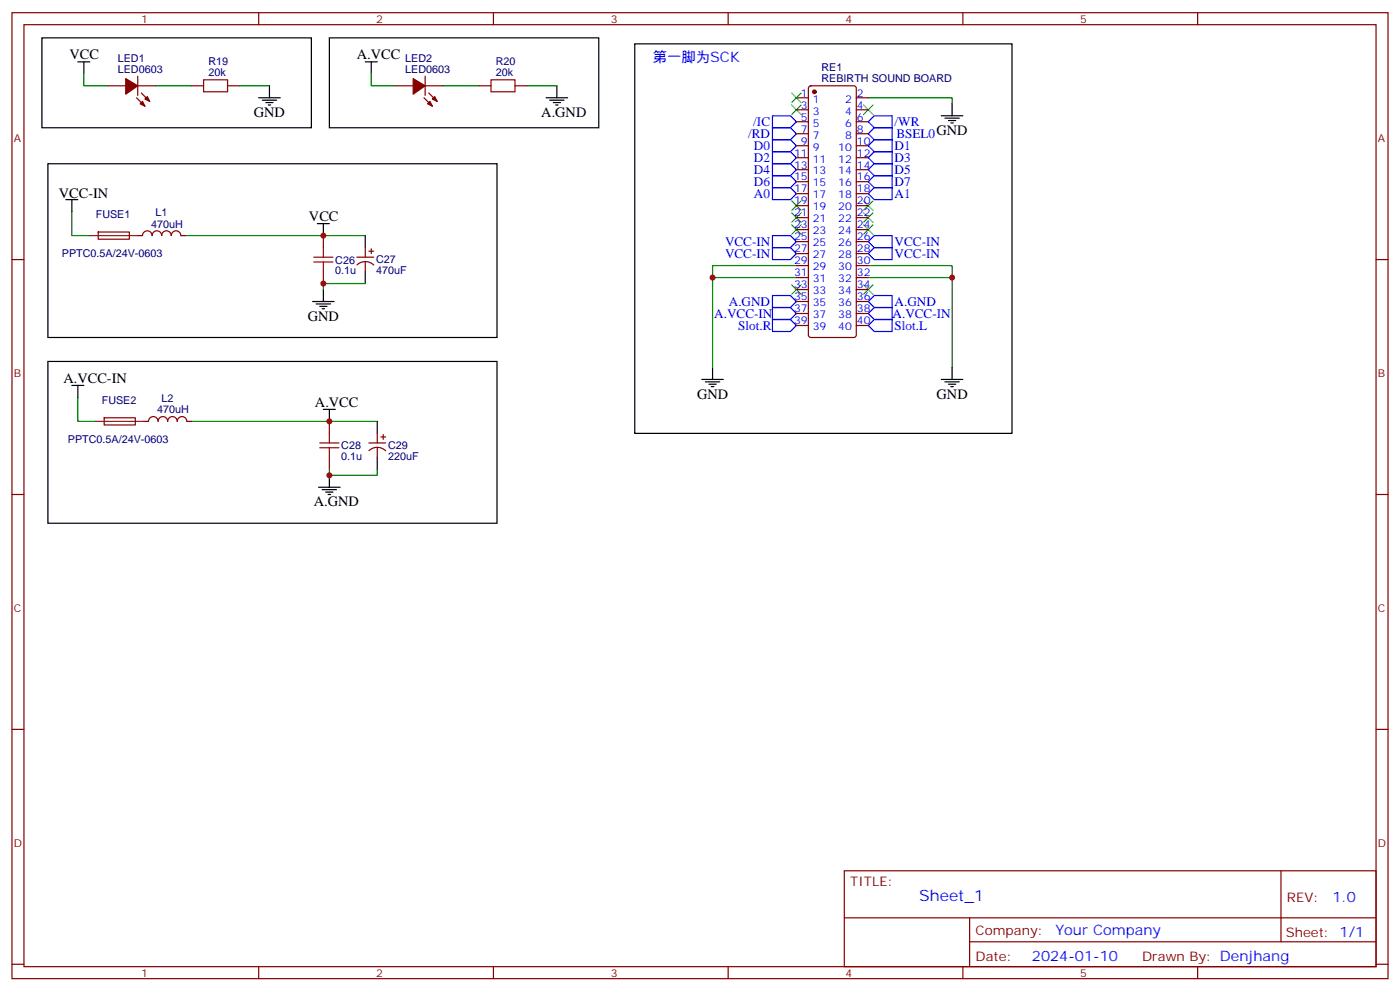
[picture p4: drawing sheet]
<svg xmlns="http://www.w3.org/2000/svg" width="412mm" height="292mm" viewBox="0 0 412 292" stroke-linecap="round" stroke-linejoin="round" font-family="sans-serif">
<g fill="none" stroke="#870000" stroke-width=".35">
<path d="M3.5 3.7h405.4v284.4h-405.4zM7.1 7.3h398.2v277.3h-398.2zM76.2 3.7v3.6M145.3 3.7v3.6M214.5 3.7v3.6M283.6 3.7v3.6M352.8 3.7v3.6M31.7 25.3h5.3M40.2 28.8l2.5 2.5M40.6 25.3h5.3M40.6 22.4v5.7M41.6 27.4l2.5 2.4"/>
<path d="M56.4 25.3h3.6M67 25.3h3.6M116.4 25.3h5.3M124.9 28.8l2.5 2.5M125.2 25.3h5.3M125.2 22.4v5.7M126.3 27.4l2.5 2.4M141.1 25.3h3.5M151.7 25.3h3.5M234.6 28.8h3.5M234.6 32.3h3.5M234.6 35.8h3.5"/>
<path d="M234.6 39.4h3.5M238.4 25.5l.4-.2h12.7l.5 .2 .2 .5v72.6l-.2 .5-.5 .2h-12.7l-.5-.2-.2-.5v-72.6zM252.2 28.8h3.6M252.2 32.3h3.6M252.2 35.8h3.6M252.2 39.4h3.6M234.6 42.9h3.5M234.6 46.4h3.5M234.6 50h3.5M234.6 53.5h3.5M234.6 57h3.5M252.2 42.9h3.6"/>
<path d="M252.2 46.4h3.6M252.2 50h3.6M252.2 53.5h3.6M252.2 57h3.6M3.5 76.4h3.6M28.9 68.3h9.2v2.1h-9.1zM40.6 69.4l1.4-.1a1.41 1.41 0 0 1 1.4-1.4 1.41 1.41 0 0 1 1.4 1.5 1.41 1.41 0 0 1 1.4-1.5 1.41 1.41 0 0 1 1.4 1.5 1.41 1.41 0 0 1 1.4-1.5 1.41 1.41 0 0 1 1.4 1.5 1.41 1.41 0 0 1 1.5-1.5 1.41 1.41 0 0 1 1.4 1.5h1.4M95.2 69.4v3.5M95.2 79.9v3.6M105.1 75.7h5M105.2 78a3.5 3.5 0 0 1 4.9 0M107.6 72.9v2.8"/>
<path d="M107.6 77.1v2.8M108.7 73.9h1.4M109.4 73.2v1.4M234.6 78.2h3.5M234.6 74.6h3.5M234.6 71.1h3.5M234.6 67.6h3.5M234.6 60.5h3.5M234.6 64.1h3.5M252.2 78.2h3.6M252.2 74.6h3.6M252.2 71.1h3.6"/>
<path d="M252.2 67.6h3.6M252.2 60.5h3.6M252.2 64.1h3.6M405.3 76.4h3.6M234.6 95.8h3.5M234.6 92.3h3.5M234.6 88.8h3.5M234.6 85.2h3.5M234.6 81.7h3.5M252.2 95.8h3.6M252.2 92.3h3.6M252.2 88.8h3.6"/>
<path d="M252.2 85.2h3.6M252.2 81.7h3.6M30.7 123h9.1l.1 2.1h-9.2zM42.3 124h1.4a1.41 1.41 0 0 1 1.5-1.4 1.41 1.41 0 0 1 1.4 1.4 1.41 1.41 0 0 1 1.4-1.4 1.41 1.41 0 0 1 1.4 1.4 1.41 1.41 0 0 1 1.4-1.4 1.41 1.41 0 0 1 1.4 1.4 1.41 1.41 0 0 1 1.4-1.4 1.41 1.41 0 0 1 1.4 1.4h1.4M97 124v3.6M97 134.6v3.5M108.7 130.4h4.9M108.7 132.7a3.5 3.5 0 0 1 4.9 0M111.1 127.6v2.8M111.1 131.8v2.8M112.2 128.6h1.4M112.9 127.9v1.4"/>
<path d="M3.5 145.6h3.6M405.3 145.6h3.6M3.5 214.7h3.6M405.3 214.7h3.6M248.7 256.3h156.6v28.3h-156.6zM377.3 256.4v20.8M248.7 270.2h156.5M285.6 277.2h119.6M285.6 270.2v14.1M3.5 283.8h3.6M76.2 284.6v3.5M145.3 284.6v3.5"/>
<path d="M214.5 284.6v3.5M283.6 284.6v3.5M352.8 284.6v3.5M405.3 283.8h3.6"/>
</g>
<g fill="none" stroke="#000" stroke-width=".35">
<path d="M12.3 11.1h79.4v26.5h-79.4zM22.9 18.2h3.6M24.7 18.2v3.5M97 11.1h79.4v26.5h-79.4zM107.6 18.2h3.5M109.4 18.2v3.5M187 12.9h111.1v114.7h-111.1zM76.2 28.8h6.3M77.3 29.5h4.2M78.3 30.2h2.1M79 30.9h.7M79.4 25.3v3.5"/>
<path d="M160.9 28.8h6.3M161.9 29.5h4.3M163 30.2h2.1M163.7 30.9h.7M164 25.3v3.5M277.3 34.1h6.3M278.3 34.8h4.3M279.4 35.5h2.1M280.1 36.2h.7M280.5 30.6v3.5M14.1 48.2h132.3v51.1h-132.3zM19.4 58.8h3.5"/>
<path d="M21.2 58.8v3.5M93.5 65.8h3.5M95.2 65.8v3.6M107.6 69.4v3.5M107.6 79.9v3.6M92.1 88.8h6.3M93.1 89.5h4.3M94.2 90.2h2.1M94.9 90.9h.7M95.2 85.2v3.6M14.1 106.4h132.3v47.6h-132.3zM21.2 113.5h3.5"/>
<path d="M22.9 113.5v3.5M206.7 111.7h6.4M207.8 112.4h4.2M208.8 113.1h2.2M209.5 113.8h.8M209.9 108.2v3.5M277.3 111.7h6.3M278.3 112.4h4.3M279.4 113.1h2.1M280.1 113.8h.7M280.5 108.2v3.5M95.2 120.5h3.6"/>
<path d="M97 120.5v3.5M97 139.9v3.5M111.1 124v3.6M111.1 134.6v3.5M93.8 143.4h6.4M94.9 144.1h4.2M96 144.9h2.1M96.7 145.6h.7"/>
</g>
<g fill="none" stroke="#008700" stroke-width=".35">
<path d="M24.7 21.7v3.6h7M45.9 25.3h10.5M70.6 25.3h8.8M109.4 21.7v3.6h7M130.5 25.3h10.6M155.2 25.3h8.8M255.8 28.8h24.7v1.8M21.2 62.3v7.1h5.3M54.7 69.4h52.9M234.6 78.2h-24.7v30M255.8 78.2h24.7v30M107.6 83.5h-12.4v1.7"/>
<path d="M209.9 81.7h24.7M255.8 81.7h24.7M22.9 117v7h5.3M56.4 124h54.7M97 138.1v1.8h14.1v-1.8"/>
</g>
<g fill="none" stroke="#00f" stroke-width=".35">
<path d="M227.5 34.1h5.3l1.8 1.7-1.8 1.8h-5.3zM227.5 37.6h5.3l1.8 1.8-1.8 1.7h-5.3zM255.8 39.4l1.7-1.8h5.3v3.5h-5.3zM255.8 35.8l1.7-1.7h5.3v3.5h-5.3zM227.5 41.1h5.3l1.8 1.8-1.8 1.8h-5.3zM227.5 44.7h5.3l1.8 1.7-1.8 1.8h-5.3zM227.5 48.2h5.3l1.8 1.8-1.8 1.7h-5.3zM227.5 51.7h5.3l1.8 1.8-1.8 1.7h-5.3zM227.5 55.2h5.3l1.8 1.8-1.8 1.8h-5.3zM255.8 57l1.7-1.8h5.3v3.6h-5.3zM255.8 50l1.7-1.8h5.3v3.5h-5.3zM257.5 41.1h5.3v3.6h-5.3l-1.7-1.8z"/>
<path d="M257.5 44.7h5.3v3.5h-5.3l-1.7-1.8zM257.5 51.7h5.3v3.5h-5.3l-1.7-1.7zM227.5 69.4h5.3l1.8 1.7-1.8 1.8h-5.3zM227.5 72.9h5.3l1.8 1.7-1.8 1.8h-5.3zM255.8 71.1l1.7-1.7h5.3v3.5h-5.3zM257.5 72.9h5.3v3.5h-5.3l-1.7-1.8zM227.5 87h5.3l1.8 1.8-1.8 1.7h-5.3zM227.5 90.5h5.3l1.8 1.8-1.8 1.8h-5.3zM227.5 94.1h5.3l1.8 1.7-1.8 1.8h-5.3zM255.8 88.8l1.7-1.8h5.3v3.5h-5.3zM255.8 95.8l1.7-1.7h5.3v3.5h-5.3zM255.8 92.3l1.7-1.8h5.3v3.6h-5.3z"/>
</g>
<path d="M60 23.5h7v3.5h-7zM144.6 23.5h7.1v3.5h-7.1zM92.4 77.1h5.7M92.4 75.7h5.7M95.2 72.9v2.8M95.2 77.1v2.8M94.2 131.8h5.6M94.2 130.4h5.6M97 127.6v2.8M97 131.8v2.8" fill="none" stroke="#a10000" stroke-width=".35"/>
<g fill="#870000" stroke="#870000" stroke-width=".35">
<path d="M121.7 23.1l3.5 2.2-3.5 2.4z"/>
<path d="M125.9 30.6l.7-.8 .8 1.5z"/>
<path d="M127.4 29.1l.7-.7 .7 1.4z"/>
<path d="M37 23.1l3.6 2.2-3.6 2.4z"/>
<path d="M41.3 30.6l.7-.8 .7 1.5z"/>
<path d="M42.7 29.1l.7-.7 .7 1.4z"/>
<circle cx="239.9" cy="27" r=".53"/>
</g>
<path d="M26.5 69.4h14.1M28.2 124h14.1" fill="none" stroke="#8c2424" stroke-width=".35"/>
<g fill="none" stroke="#3c3" stroke-width=".35">
<path d="M233.2 30.9l2.8 2.8M233.2 27.4l2.8 2.8M236 30.9l-2.8 2.8M236 27.4l-2.8 2.8M254.4 30.9l2.8 2.8M257.2 30.9l-2.8 2.8M233.2 59.1l2.8 2.8M236 59.1l-2.8 2.8M254.4 59.1l2.8 2.8M257.2 59.1l-2.8 2.8M233.2 62.7l2.8 2.8M233.2 66.2l2.8 2.8"/>
<path d="M236 62.7l-2.8 2.8M236 66.2l-2.8 2.8M254.4 62.7l2.8 2.8M254.4 66.2l2.8 2.8M257.2 62.7l-2.8 2.8M257.2 66.2l-2.8 2.8M233.2 83.8l2.8 2.8M236 83.8l-2.8 2.8M254.4 83.8l2.8 2.8M257.2 83.8l-2.8 2.8"/>
</g>
<g fill="#c00">
<circle cx="97" cy="139.9" r=".88"/>
<circle cx="95.3" cy="83.5" r=".88"/>
<circle cx="97" cy="124" r=".88"/>
<circle cx="95.3" cy="69.4" r=".88"/>
<circle cx="209.9" cy="81.7" r=".88"/>
<circle cx="280.5" cy="81.7" r=".88"/>
</g>
<text font-size="4.6" fill="#00f" x="270.8" y="265.4">Sheet_1</text>
<g font-size="4.2">
<text x="20.5" y="17.5">VCC</text>
<text x="105.1" y="17.5">A.VCC</text>
<text x="74.8" y="34.4">GND</text>
<text x="159.5" y="34.4">A.GND</text>
<text x="17.3" y="58.4">VCC-IN</text>
<text x="91" y="65.1">VCC</text>
<text x="90.7" y="94.4">GND</text>
<text x="18.7" y="112.7">A.VCC-IN</text>
<text x="92.8" y="119.8">A.VCC</text>
<text x="205.3" y="117.3">GND</text>
<text x="275.9" y="117.3">GND</text>
<text x="92.4" y="149.1">A.GND</text>
</g>
<g font-size="4.2" fill="#00f">
<text x="192.3" y="18.2">第一脚为SCK</text>
<text x="392.5" y="265.6">1.0</text>
<text x="310.9" y="275.2">Your Company</text>
<text x="304" y="283">2024-01-10</text>
</g>
<g font-size="3.9" fill="#00f">
<text x="220.4" y="40.6">/RD</text>
<text x="221.9" y="37.1">/IC</text>
<text x="263.5" y="37.1">/WR</text>
<text x="264" y="40.6">BSEL0GND</text>
<text x="222.1" y="44.1">D0</text>
<text x="222.1" y="47.6">D2</text>
<text x="263.5" y="44.1">D1</text>
<text x="263.5" y="47.6">D3</text>
<text x="222.1" y="51.1">D4</text>
<text x="263.5" y="51.1">D5</text>
<text x="222.1" y="54.6">D6</text>
<text x="222.1" y="58.3">A0</text>
<text x="263.5" y="58.2">A1</text>
<text x="263.5" y="54.6">D7</text>
<text x="213.6" y="72.4">VCC-IN</text>
<text x="213.6" y="75.9">VCC-IN</text>
<text x="263.5" y="72.4">VCC-IN</text>
<text x="263.5" y="75.9">VCC-IN</text>
<text x="210.4" y="93.5">A.VCC-IN</text>
<text x="214.7" y="90">A.GND</text>
<text x="262.9" y="93.5">A.VCC-IN</text>
<text x="263.5" y="90">A.GND</text>
<text x="217.4" y="97.1">Slot.R</text>
<text x="263.5" y="97.1">Slot.L</text>
</g>
<g font-size="3.9" fill="#800">
<text x="250.5" y="260.9">TITLE:</text>
<text x="379.1" y="265.6">REV:</text>
<text x="287.4" y="275.1">Company:</text>
<text x="378.7" y="275.7">Sheet: 1/1</text>
<text x="287.4" y="282.8">Date:</text>
<text x="336.4" y="282.9">Drawn By: Denjhang</text>
</g>
<g font-size="3.2" fill="#800">
<text x="41.6" y="6.7">1</text>
<text x="110.8" y="6.7">2</text>
<text x="179.9" y="6.7">3</text>
<text x="249.1" y="6.7">4</text>
<text x="318.2" y="6.7">5</text>
<text x="4.1" y="41.8">A</text>
<text x="405.9" y="41.8">A</text>
<text x="4.1" y="111">B</text>
<text x="405.9" y="111">B</text>
<text x="4.1" y="180.1">C</text>
<text x="405.9" y="180.1">C</text>
<text x="4.1" y="249.3">D</text>
<text x="405.9" y="249.3">D</text>
<text x="41.6" y="287.5">1</text>
<text x="110.8" y="287.5">2</text>
<text x="179.9" y="287.5">3</text>
<text x="249.1" y="287.5">4</text>
<text x="318.2" y="287.5">5</text>
</g>
<g font-size="3.2" fill="#000080">
<text x="34.7" y="21.4">LED0603</text>
<text x="34.7" y="18.2">LED1</text>
<text x="61.4" y="22.4">20k</text>
<text x="61.4" y="19.3">R19</text>
<text x="119.4" y="21.4">LED0603</text>
<text x="119.4" y="18.2">LED2</text>
<text x="146.1" y="22.4">20k</text>
<text x="146.1" y="19.3">R20</text>
<text x="242" y="21">RE1</text>
<text x="242" y="24.1">REBIRTH SOUND BOARD</text>
<text x="28.2" y="64.1">FUSE1</text>
<text x="45.8" y="63.7">L1</text>
<text x="44.5" y="67">470uH</text>
<text x="18.2" y="75.8">PPTC0.5A/24V-0603</text>
<text x="98.8" y="77.6">C26</text>
<text x="110.8" y="77.5">C27</text>
<text x="98.8" y="80.7">0.1u</text>
<text x="110.8" y="80.7">470uF</text>
<text x="30" y="118.8">FUSE2</text>
<text x="47.6" y="118.4">L2</text>
<text x="46.3" y="121.7">470uH</text>
<text x="20" y="130.5">PPTC0.5A/24V-0603</text>
<text x="100.5" y="135.4">0.1u</text>
<text x="100.5" y="132.3">C28</text>
<text x="114.3" y="135.4">220uF</text>
<text x="114.3" y="132.2">C29</text>
</g>
<g font-size="3.2" fill="#00f">
<text x="235.9" y="28.4">1</text>
<text x="252.4" y="28.4">2</text>
<text x="235.9" y="32">3</text>
<text x="235.9" y="35.5">5</text>
<text x="239.4" y="30.2">1</text>
<text x="239.4" y="33.7">3</text>
<text x="248.9" y="33.7">4</text>
<text x="248.9" y="30.2">2</text>
<text x="252.4" y="35.5">6</text>
<text x="252.4" y="32">4</text>
<text x="235.9" y="39">7</text>
<text x="239.4" y="37.3">5</text>
<text x="239.4" y="40.8">7</text>
<text x="248.9" y="40.8">8</text>
<text x="248.9" y="37.3">6</text>
<text x="252.4" y="39">8</text>
<text x="233.9" y="46.1">11</text>
<text x="235.9" y="42.5">9</text>
<text x="239.4" y="44.3">9</text>
<text x="239.4" y="47.8">11</text>
<text x="246.9" y="47.8">12</text>
<text x="246.9" y="44.3">10</text>
<text x="252.4" y="46.1">12</text>
<text x="252.4" y="42.5">10</text>
<text x="233.9" y="49.6">13</text>
<text x="233.9" y="53.1">15</text>
<text x="239.4" y="51.4">13</text>
<text x="246.9" y="51.4">14</text>
<text x="252.4" y="53.1">16</text>
<text x="252.4" y="49.6">14</text>
<text x="233.9" y="56.7">17</text>
<text x="239.4" y="54.9">15</text>
<text x="239.4" y="58.4">17</text>
<text x="246.9" y="58.4">18</text>
<text x="246.9" y="54.9">16</text>
<text x="252.4" y="56.7">18</text>
<text x="233.9" y="60.2">19</text>
<text x="233.9" y="63.7">21</text>
<text x="239.4" y="61.9">19</text>
<text x="239.4" y="65.5">21</text>
<text x="246.9" y="65.5">22</text>
<text x="246.9" y="61.9">20</text>
<text x="252.4" y="63.7">22</text>
<text x="252.4" y="60.2">20</text>
<text x="233.9" y="67.2">23</text>
<text x="233.9" y="70.8">25</text>
<text x="239.4" y="69">23</text>
<text x="246.9" y="69">24</text>
<text x="252.4" y="70.8">26</text>
<text x="252.4" y="67.2">24</text>
<text x="233.9" y="74.3">27</text>
<text x="233.9" y="77.8">29</text>
<text x="239.4" y="72.5">25</text>
<text x="239.4" y="76.1">27</text>
<text x="246.9" y="76.1">28</text>
<text x="246.9" y="72.5">26</text>
<text x="252.4" y="77.8">30</text>
<text x="252.4" y="74.3">28</text>
<text x="233.9" y="81.4">31</text>
<text x="239.4" y="79.6">29</text>
<text x="239.4" y="83.1">31</text>
<text x="246.9" y="83.1">32</text>
<text x="246.9" y="79.6">30</text>
<text x="252.4" y="81.4">32</text>
<text x="233.9" y="84.9">33</text>
<text x="233.9" y="88.4">35</text>
<text x="239.4" y="86.6">33</text>
<text x="246.9" y="86.6">34</text>
<text x="252.4" y="88.4">36</text>
<text x="252.4" y="84.9">34</text>
<text x="233.9" y="91.9">37</text>
<text x="233.9" y="95.5">39</text>
<text x="239.4" y="90.2">35</text>
<text x="239.4" y="93.7">37</text>
<text x="246.9" y="93.7">38</text>
<text x="246.9" y="90.2">36</text>
<text x="252.4" y="95.5">40</text>
<text x="252.4" y="91.9">38</text>
<text x="239.4" y="97.2">39</text>
<text x="246.9" y="97.2">40</text>
</g>
</svg>
